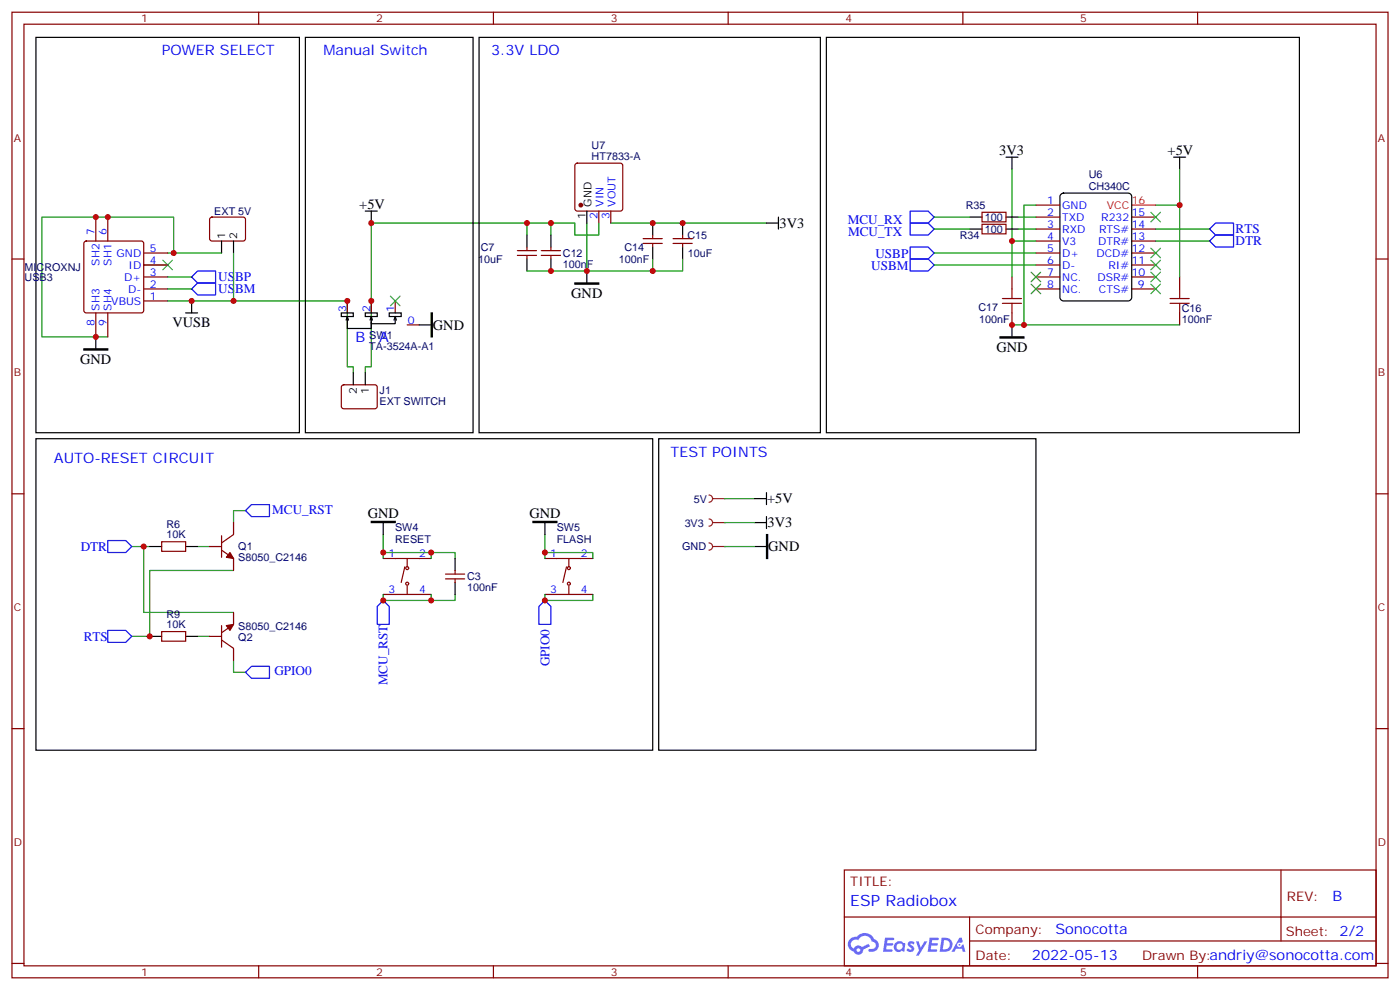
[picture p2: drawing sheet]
<svg xmlns="http://www.w3.org/2000/svg" width="412mm" height="292mm" viewBox="0 0 412 292" stroke-linecap="round" stroke-linejoin="round" font-family="sans-serif">
<g fill="none" stroke="#870000" stroke-width=".35">
<path d="M3.5 3.6h405.4v284.3h-405.4zM7.1 7.1h398.2v277.3h-398.2zM76.2 3.6v3.5M145.3 3.6v3.5M214.5 3.6v3.5M283.6 3.6v3.5M352.8 3.6v3.5M3.5 76.3h3.6M405.3 76.3h3.6M3.5 145.4h3.6M405.3 145.4h3.6M3.5 214.6h3.6"/>
<path d="M405.3 214.6h3.6M248.7 256.2h156.6v28.2h-156.6zM377.3 256.2v20.9M248.7 270h156.5M285.6 277.1h119.6M285.6 270v14.1M3.5 283.7h3.6M76.2 284.4v3.5M145.3 284.4v3.5M214.5 284.4v3.5M283.6 284.4v3.5M352.8 284.4v3.5"/>
<path d="M405.3 283.7h3.6"/>
</g>
<g fill="#5487ff">
<path d="M267.7 277.4a1.22 1.22 0 0 1 1.7 .2l-.4 .6a.47 .47 0 0 0-.3-.4 .47 .47 0 0 0-.5 .2l.1 .2a1.14 1.14 0 0 1 .8 1.8 1.14 1.14 0 0 1-1.9 0l-.2-.2 .5-.6 .7 .4a.29 .29 0 0 0 .3-.2 .29 .29 0 0 0-.2-.3 1.04 1.04 0 0 1-.6-1.7z"/>
<path d="M260.7 276.1h2.4l.3 .2-.2 .5-1.8 .1-.1 .8h1.5l.3 .4-.3 .3h-1.6l-.2 1.1 1.7 .1 .2 .3-.2 .3-2.6 .1z"/>
<path d="M273.8 276.1h2.4l.3 .2-.1 .5-1.8 .1-.2 .8h1.6l.3 .4-.4 .3h-1.6l-.1 1.1 1.7 .1 .2 .3-.2 .3-2.6 .1z"/>
<path d="M282.6 276.1h.7l.3 1.3-.6 .3a.69 .69 0 0 0-1 .3 .69 .69 0 0 0 .4 .9 .69 .69 0 0 0 .9-.6l.5-.2 .6 2.2h-.8l-.2-.9h-1.8l-.5 .9h-.8z"/>
<path d="M269.8 277.2h.8l.6 1.8 1.1-1.8h.9l-2.6 4.2h-.8l.9-1.6z"/>
<path d="M277.4 276.1l-.6 4.2h1.3a2.11 2.11 0 0 0 2.5-2.1 2.11 2.11 0 0 0-2.5-2.1zM278.1 276.8a1.39 1.39 0 0 1 1.7 1.5 1.39 1.39 0 0 1-1.8 1.2h-.3z"/>
<path d="M263.7 277.7a1.54 1.54 0 0 0-.1 2.2 1.54 1.54 0 0 0 2.2 .1l.6 .3 .3-2.3-.2-.3h-.4a1.49 1.49 0 0 0-2.4 0zM264 278.7a.94 .94 0 0 1 1.8 0 .94 .94 0 0 1-1.8 0z"/>
<path d="M250.4 276.5a2.18 2.18 0 0 0 1.1 3.7 1.44 1.44 0 0 0 1.6 .9 1.44 1.44 0 0 0 1.2-1.5l2-1-.5-.7-1.9 1a1.47 1.47 0 0 0-2.4 .4 1.39 1.39 0 0 1-.7-1.9 1.39 1.39 0 0 1 2-.5 2.12 2.12 0 0 1 2.2-1.3 2.12 2.12 0 0 1 1.9 1.7 1.14 1.14 0 0 1 1.1 1.4 1.14 1.14 0 0 1-1.7 .7 .43 .43 0 0 0-.5 .4 .43 .43 0 0 0 .4 .5 1.98 1.98 0 0 0 2.5-1.3 1.98 1.98 0 0 0-1.2-2.5 3.1 3.1 0 0 0-5.3-.7l-.9 .1zM252.3 279.8a.55 .55 0 0 1 1.1 0 .55 .55 0 0 1-1.1 0z"/>
<circle cx="282.6" cy="278.2" r=".26"/>
</g>
<g fill="none" stroke="#870000" stroke-width=".35">
<path d="M169.6 48.3l.4-.3h12.7l.5 .3 .2 .5v12.7l-.2 .5-.5 .2h-12.7l-.5-.3-.2-.4v-12.7zM24.9 71.2l.5-.2h16.2l.5 .2 .2 .5v19.7l-.2 .5-.5 .2h-16.2l-.5-.2-.2-.5v-19.7zM28.2 63.9v7.1M31.7 63.9v7.1M42.3 74.5h7.1M42.3 78h7.1M62 64.1l.4-.2 9.5 .1 .4 .6v5.9l-.7 .5-9.4-.1-.5-.6v-5.7zM152.4 75.2h5.6M152.4 73.8h5.6M155.2 72.7v1.1M155.2 75.2v1.1M159.5 75.2h5.6"/>
<path d="M159.5 73.8h5.6M162.3 72.7v1.1M162.3 75.2v1.1M176.4 62.2v3.5M179.9 62.2v3.5M189.4 71.7h5.7M189.4 70.3h5.7M192.3 69.2v1.1M192.3 71.7v1M198.3 71.7h5.6M198.3 70.3h5.6M201.1 69.2v1.1"/>
<path d="M201.1 71.7v1M289.3 62.5h7v2.8h-7zM289.3 66h7v2.9h-7zM305.2 63.9h7M305.2 67.5h7M305.2 71h7M305.2 74.5h7M305.2 78h7M305.2 60.4h7M333.4 63.9h7M333.4 67.5h7M333.4 71h7"/>
<path d="M333.4 74.5h7M333.4 78h7M28.2 92.1v7.1M31.7 92.1v7.1M42.3 81.6h7.1M42.3 85.1h7.1M42.3 88.6h7.1M102.3 88.6v3.5M109.4 88.6v3.5M116.4 88.6v3.5M119.9 95.7h3.6M298.1 81.6v3.5"/>
<path d="M298.1 92.1v3.6M305.2 81.6h7M305.2 85.1h7M333.4 81.6h7M333.4 85.1h7M347.5 81.6v3.5M347.5 92.1v3.6M100.8 113.5l.4-.2 9.5 .1 .4 .6v5.9l-.7 .5-9.4-.1-.5-.6v-5.7zM47.6 159.5h7.1v2.8h-7.1zM65.3 157.8v6.3M68.8 153.9v3.5l-3.5 2.5M61.7 160.9h3.6"/>
<path d="M65.3 162l3.5 2.5v3.5M112.9 175h14.1M112.9 164.5h14.1M119.2 166.9l-1 4.6M119.9 164.5v2.4M119.9 172.6v2.4M131.2 170.5h5.7M131.2 169.1h5.7M134.1 168v1.1M134.1 170.5v1M160.5 175h14.1M160.5 164.5h14.1"/>
<path d="M166.9 166.9l-1.1 4.6M167.6 164.5v2.4M167.6 172.6v2.4M47.6 186h7.1v2.8h-7.1zM61.7 187.4h3.6M65.3 188.5l3.5 2.4v3.6M65.3 184.2v6.4M68.8 180.3v3.6l-3.5 2.4"/>
<circle cx="119.9" cy="167.3" r=".44"/>
<circle cx="119.9" cy="171.9" r=".44"/>
<circle cx="167.6" cy="167.3" r=".44"/>
<circle cx="167.6" cy="171.9" r=".44"/>
</g>
<g fill="none" stroke="#008700" stroke-width=".35">
<path d="M298.1 49.8v21.2h7.1M347.5 49.8v10.6h-7.1M42.3 78h7.1M49.4 74.5h1.8v-10.6h-38.9v35.3h19.4M51.2 74.5h14.1M68.8 74.5v14.1h-19.4M155.2 65.7v3.5M155.2 79.8h17.7M162.3 69.2v-3.5h-52.9v42.3h-1.8v1.8M162.3 65.7h7v3.5h7.1v-3.5M172.9 65.7v14.1M179.9 65.7h45.9"/>
<path d="M192.3 76.3v3.5h-19.4M201.1 76.3v3.5h-8.8M275.2 78h30M275.2 74.5h30M275.2 67.5h10.6M275.2 63.9h10.6M298.1 71v10.6M299.9 67.5h5.3M299.9 63.9h5.3M305.2 60.4h-3.6v35.3M340.4 67.5h15.9M340.4 71h15.9"/>
<path d="M347.5 60.4v21.2M49.4 85.1h7M49.4 81.6h7M68.8 88.6h33.5v19.4h1.8v1.8M298.1 95.7h49.4M72.3 150.4h-3.5v3.5M112.9 157.4v7.1M160.5 157.4v7.1M38.8 160.9h5.3M42.3 160.9v19.4h26.5M58.2 160.9h3.5M68.8 168h-24.7v19.4h-5.3"/>
<path d="M112.9 175v1.8h14.1v-1.8M112.9 162.7h14.1v1.8M127 162.7h7.1v1.8M134.1 175v1.8h-7.1M160.5 175v1.8h14.1v-1.8M160.5 162.7h14.1v1.8M58.2 187.4h3.5M68.8 194.5v3.5h3.5"/>
</g>
<g fill="none" stroke="#000" stroke-width=".35">
<path d="M10.6 11h77.6v116.4h-77.6zM90 11h49.3v116.4h-49.3zM141.1 11h100.6v116.4h-100.6zM243.4 11h139.4v116.4h-139.4zM296.3 46.3h3.6M298.1 46.3v3.5M312.4 57.3l.9-.4h19l.9 .4 .2 .6v29.7l-.5 .8-.6 .2h-19l-.9-.5-.2-.5v-29.7zM345.7 46.3h3.5M347.5 46.3v3.5M65.3 71v3.5M68.8 71v3.5M155.2 69.2v3.5"/>
<path d="M155.2 76.3v3.5M162.3 69.2v3.5M162.3 76.3v3.5M172.9 62.2v3.5M172.9 79.8v3.5M192.3 65.7v3.5M192.3 72.7v3.6M201.1 65.7v3.5M201.1 72.7v3.6M225.8 65.7h3.5M229.3 63.9v3.6M285.8 63.9h3.5"/>
<path d="M285.8 67.5h3.5M296.3 63.9h3.6M296.3 67.5h3.6M28.2 99.2v3.5M54.7 92.1h3.5M56.4 88.6v3.5M100.5 92.1h3.6v1.1h-3.6zM102.3 93.2v3.5h7.1v-1.7M102.3 93.2l-.3 1.1M102.3 93.2l.4 1.1M107.6 92.1h3.5v1.1h-3.5zM109.4 93.2v2.1h7v-2.1"/>
<path d="M109.4 93.2l-.4 1.1M109.4 93.2l.3 1.1M114.7 92.1h3.5v1.1h-3.5zM116.4 93.2l-.3 1.1M116.4 93.2l.4 1.1M123.5 95.7h3.5M298.1 95.7v3.5M104.1 109.8v3.5M107.6 109.8v3.5M10.6 129.2h181.7v91.7h-181.7zM194 129.2h111.2v91.7h-111.2zM112.9 153.9v3.5"/>
<path d="M160.5 153.9v3.5M44.1 160.9h3.5M54.7 160.9h3.5M134.1 164.5v3.5M134.1 171.5v3.5M44.1 187.4h3.5M54.7 187.4h3.5"/>
</g>
<path d="M127 92.1h.4v7.1h-.4zM169.3 83.3h7.1v.4h-7.1zM294.6 99.2h7v.4h-7zM24.7 102.7h7v.4h-7zM109.4 153.5h7v.4h-7zM157 153.5h7v.4h-7z" fill="#000" stroke="#000" stroke-width=".35"/>
<g fill="none" stroke="#00f" stroke-width=".35">
<path d="M268.1 72.7h5.3l1.8 1.8-1.8 1.8h-5.3zM268.1 76.3h5.3l1.8 1.7-1.8 1.8h-5.3zM268.1 65.7h5.3l1.8 1.8-1.8 1.7h-5.3zM268.1 62.2h5.3l1.8 1.7-1.8 1.8h-5.3zM356.3 67.5l1.8-1.8h5.3v3.5h-5.3zM358.1 69.2h5.3v3.5h-5.3l-1.8-1.7zM56.4 85.1l1.8-1.8h5.3v3.6h-5.3zM56.4 81.6l1.8-1.8h5.3v3.5h-5.3zM31.7 159.2h5.3l1.8 1.7-1.8 1.8h-5.3zM72.3 150.4l1.8-1.8h5.3v3.5h-5.3zM112.9 176.8l1.8 1.8v5.3h-3.6v-5.3zM160.5 176.8l1.8 1.8v5.3h-3.6v-5.3z"/>
<path d="M31.7 185.6h5.3l1.8 1.8-1.8 1.8h-5.3zM72.3 198l1.8-1.8h5.3v3.5h-5.3z"/>
</g>
<g fill="#870000" stroke="#870000" stroke-width=".35">
<path d="M66.7 184.2l2.1-.3-1.1 1.7z"/>
<path d="M67.7 162.7l1.1 1.8-2.1-.4z"/>
<circle cx="171.1" cy="60.4" r=".53"/>
</g>
<path d="M333.4 60.4h7" fill="none" stroke="#f00" stroke-width=".35"/>
<g fill="none" stroke="#3c3" stroke-width=".35">
<path d="M48 76.6l2.8 2.8M50.8 76.6l-2.8 2.8M339 62.5l2.8 2.8M339 73.1l2.8 2.8M339 76.6l2.8 2.8M341.8 62.5l-2.8 2.8M341.8 73.1l-2.8 2.8M341.8 76.6l-2.8 2.8M115 87.2l2.8 2.8M117.8 87.2l-2.8 2.8M303.7 83.7l2.9 2.8M303.7 80.2l2.9 2.8"/>
<path d="M306.6 83.7l-2.9 2.8M306.6 80.2l-2.9 2.8M339 80.2l2.8 2.8M339 83.7l2.8 2.8M341.8 80.2l-2.8 2.8M341.8 83.7l-2.8 2.8"/>
</g>
<path d="M295.3 89.3h5.6M295.3 87.9h5.6M298.1 85.1v2.8M298.1 89.3v2.8M344.7 89.3h5.6M344.7 87.9h5.6M347.5 85.1v2.8M347.5 89.3v2.8" fill="none" stroke="#a10000" stroke-width=".35"/>
<path d="M208.8 145.8a1.06 1.06 0 0 1 1.1 1 1.06 1.06 0 0 1-1.1 1.1M209.9 146.8h3.5" fill="none" stroke="#8c2424" stroke-width=".35"/>
<circle cx="213.4" cy="146.8" r=".18" fill="#8c2424"/>
<path d="M208.8 152.8a1.06 1.06 0 0 1 1.1 1.1 1.06 1.06 0 0 1-1.1 1M209.9 153.9h3.5" fill="none" stroke="#8c2424" stroke-width=".35"/>
<circle cx="213.4" cy="153.9" r=".18" fill="#8c2424"/>
<path d="M107.6 62.2h3.5M109.4 62.2v3.5M222.2 153.9h3.6M222.2 146.8h3.6M225.8 145.1v3.5M225.8 152.1v3.5M222.2 160.9h3.6" fill="none" stroke="#000" stroke-width=".35"/>
<path d="M213.4 153.9h8.8M213.4 146.8h8.8" fill="none" stroke="#008700" stroke-width=".35"/>
<path d="M225.8 157.4h.3v7.1h-.3z" fill="#000" stroke="#000" stroke-width=".35"/>
<path d="M208.8 159.9a1.06 1.06 0 0 1 1.1 1 1.06 1.06 0 0 1-1.1 1.1M209.9 160.9h3.5" fill="none" stroke="#8c2424" stroke-width=".35"/>
<circle cx="213.4" cy="160.9" r=".18" fill="#8c2424"/>
<path d="M213.4 160.9h8.8" fill="none" stroke="#008700" stroke-width=".35"/>
<g fill="#c00">
<circle cx="160.5" cy="176.8" r=".88"/>
<circle cx="127" cy="176.8" r=".88"/>
<circle cx="127" cy="162.7" r=".88"/>
<circle cx="112.9" cy="162.7" r=".88"/>
<circle cx="160.5" cy="162.7" r=".88"/>
<circle cx="112.9" cy="176.8" r=".88"/>
<circle cx="42.3" cy="160.9" r=".88"/>
<circle cx="44.1" cy="187.4" r=".88"/>
<circle cx="68.8" cy="88.6" r=".88"/>
<circle cx="56.4" cy="88.6" r=".88"/>
<circle cx="28.2" cy="99.2" r=".88"/>
<circle cx="31.8" cy="63.9" r=".88"/>
<circle cx="28.2" cy="63.9" r=".88"/>
<circle cx="155.2" cy="65.7" r=".88"/>
<circle cx="192.3" cy="65.7" r=".88"/>
<circle cx="201.1" cy="65.7" r=".88"/>
<circle cx="162.3" cy="65.7" r=".88"/>
<circle cx="162.3" cy="79.8" r=".88"/>
<circle cx="172.9" cy="79.8" r=".88"/>
<circle cx="192.3" cy="79.8" r=".88"/>
<circle cx="102.3" cy="88.6" r=".88"/>
<circle cx="109.4" cy="88.6" r=".88"/>
<circle cx="51.2" cy="74.5" r=".88"/>
<circle cx="298.1" cy="71" r=".88"/>
<circle cx="298.1" cy="95.7" r=".88"/>
<circle cx="347.5" cy="60.4" r=".88"/>
<circle cx="301.6" cy="95.7" r=".88"/>
<circle cx="109.4" cy="65.7" r=".88"/>
</g>
<text font-size="4.6" fill="#00f" x="250.5" y="266.8">ESP Radiobox</text>
<g font-size="4.2" fill="#00f">
<text x="47.6" y="16.3">POWER SELECT</text>
<text x="95.2" y="16.3">Manual Switch</text>
<text x="144.6" y="16.3">3.3V LDO</text>
<text x="104.7" y="100.8">B</text>
<text x="111.7" y="100.8">A</text>
<text x="15.9" y="136.2">AUTO-RESET CIRCUIT</text>
<text x="197.6" y="134.5">TEST POINTS</text>
<text x="392.5" y="265.4">B</text>
<text x="310.9" y="275">Sonocotta</text>
<text x="304" y="282.8">2022-05-13</text>
</g>
<g font-size="4.2">
<text x="294.3" y="45.6">3V3</text>
<text x="344" y="45.6">+5V</text>
<text x="105.8" y="61.5">+5V</text>
<text x="229.6" y="67.1">3V3</text>
<text x="168.3" y="87.6">GND</text>
<text x="50.8" y="96.3">VUSB</text>
<text x="127.5" y="97.1">GND</text>
<text x="23.6" y="107.1">GND</text>
<text x="293.5" y="103.5">GND</text>
<text x="226" y="148.2">+5V</text>
<text x="108.3" y="152.4">GND</text>
<text x="155.9" y="152.4">GND</text>
<text x="226.1" y="155.3">3V3</text>
<text x="226.3" y="162.4">GND</text>
</g>
<g font-size="3.9" fill="#00f">
<text x="249.7" y="66.1">MCU_RX</text>
<text x="249.8" y="69.5">MCU_TX</text>
<text x="364" y="68.6">RTS</text>
<text x="257.9" y="75.9">USBP</text>
<text x="364" y="72.1">DTR</text>
<text x="64.3" y="82.7">USBP</text>
<text x="256.6" y="79.4">USBM</text>
<text x="64.3" y="86.2">USBM</text>
<text x="80.2" y="151.5">MCU_RST</text>
<text x="23.8" y="162.2">DTR</text>
<text x="24.7" y="188.6">RTS</text>
<text x="161.8" y="196.3" transform="rotate(-90 161.8 196.3)">GPIO0</text>
<text x="80.8" y="198.7">GPIO0</text>
<text x="114.1" y="201.8" transform="rotate(-90 114.1 201.8)">MCU_RST</text>
</g>
<g font-size="3.9" fill="#800">
<text x="250.5" y="260.8">TITLE:</text>
<text x="379.1" y="265.4">REV:</text>
<text x="287.4" y="275">Company:</text>
<text x="378.7" y="275.6">Sheet: 2/2</text>
<text x="287.4" y="282.6">Date:</text>
<text x="336.4" y="282.7">Drawn By:andriy@sonocotta.com</text>
</g>
<g font-size="3.2" fill="#800">
<text x="41.6" y="6.6">1</text>
<text x="110.8" y="6.6">2</text>
<text x="179.9" y="6.6">3</text>
<text x="249.1" y="6.6">4</text>
<text x="318.2" y="6.6">5</text>
<text x="4.1" y="41.7">A</text>
<text x="405.9" y="41.7">A</text>
<text x="4.1" y="110.8">B</text>
<text x="405.9" y="110.8">B</text>
<text x="4.1" y="180">C</text>
<text x="405.9" y="180">C</text>
<text x="4.1" y="249.1">D</text>
<text x="405.9" y="249.1">D</text>
<text x="41.6" y="287.4">1</text>
<text x="110.8" y="287.4">2</text>
<text x="179.9" y="287.4">3</text>
<text x="249.1" y="287.4">4</text>
<text x="318.2" y="287.4">5</text>
</g>
<g font-size="3.2" fill="#000080">
<text x="174.3" y="47">HT7833-A</text>
<text x="174.3" y="43.8">U7</text>
<text x="320.7" y="52.6">U6</text>
<text x="320.7" y="55.8">CH340C</text>
<text x="63.1" y="63.3">EXT 5V</text>
<text x="284.5" y="61.5">R35</text>
<text x="290.1" y="65.1">100</text>
<text x="202.5" y="70.4">C15</text>
<text x="282.7" y="70.4">R34</text>
<text x="290.1" y="68.6">100</text>
<text x="140.9" y="77.4">10uF</text>
<text x="141.6" y="73.9">C7</text>
<text x="165.8" y="75.6">C12</text>
<text x="182.3" y="77.4">100nF</text>
<text x="184" y="73.9">C14</text>
<text x="202.6" y="75.7">10uF</text>
<text x="7.3" y="79.9">MICROXNJ</text>
<text x="7.3" y="82.9">USB3</text>
<text x="165.8" y="78.8">100nF</text>
<text x="288.2" y="91.5">C17</text>
<text x="288.5" y="95">100nF</text>
<text x="348.1" y="95.1">100nF</text>
<text x="348.1" y="91.8">C16</text>
<text x="108.8" y="99.9">SW1</text>
<text x="108.8" y="103.1">TA-3524A-A1</text>
<text x="111.8" y="119.2">EXT SWITCH</text>
<text x="111.8" y="115.9">J1</text>
<text x="204.4" y="148">5V</text>
<text x="49" y="155.4">R6</text>
<text x="201.7" y="155">3V3</text>
<text x="49" y="158.5">10K</text>
<text x="70.2" y="162">Q1</text>
<text x="116.4" y="159.8">RESET</text>
<text x="116.4" y="156.4">SW4</text>
<text x="164" y="159.8">FLASH</text>
<text x="164" y="156.4">SW5</text>
<text x="70.2" y="165.2">S8050_C2146</text>
<text x="201" y="162.1">GND</text>
<text x="137.6" y="170.9">C3</text>
<text x="137.6" y="174.1">100nF</text>
<text x="49" y="184.9">10K</text>
<text x="49" y="181.8">R9</text>
<text x="70.2" y="185.6">S8050_C2146</text>
<text x="70.2" y="188.8">Q2</text>
</g>
<g font-size="3.2">
<text x="172.5" y="64.4" transform="rotate(-90 172.5 64.4)">1</text>
<text x="174.3" y="60.9" transform="rotate(-90 174.3 60.9)">GND</text>
<text x="66.3" y="70.3" transform="rotate(-90 66.3 70.3)">1</text>
<text x="69.8" y="70.3" transform="rotate(-90 69.8 70.3)">2</text>
<text x="105.1" y="116" transform="rotate(-90 105.1 116)">2</text>
<text x="108.7" y="116" transform="rotate(-90 108.7 116)">1</text>
</g>
<g font-size="3.2" fill="#00f">
<text x="176" y="64.4" transform="rotate(-90 176 64.4)">2</text>
<text x="177.8" y="60.9" transform="rotate(-90 177.8 60.9)">VIN</text>
<text x="179.6" y="64.4" transform="rotate(-90 179.6 64.4)">3</text>
<text x="181.3" y="60.9" transform="rotate(-90 181.3 60.9)">VOUT</text>
<text x="308.4" y="63.6">2</text>
<text x="308.4" y="60">1</text>
<text x="312.9" y="65">TXD</text>
<text x="312.9" y="61.5">GND</text>
<text x="324.4" y="65">R232</text>
<text x="333.4" y="63.6">15</text>
<text x="27.9" y="69.2" transform="rotate(-90 27.9 69.2)">7</text>
<text x="31.4" y="69.2" transform="rotate(-90 31.4 69.2)">6</text>
<text x="308.4" y="70.6">4</text>
<text x="308.4" y="67.1">3</text>
<text x="312.9" y="68.5">RXD</text>
<text x="323.7" y="68.5">RTS#</text>
<text x="333.4" y="67.1">14</text>
<text x="333.4" y="70.6">13</text>
<text x="34.3" y="75.6">GND</text>
<text x="44.1" y="74.2">5</text>
<text x="44.1" y="77.7">4</text>
<text x="308.4" y="77.7">6</text>
<text x="308.4" y="74.2">5</text>
<text x="312.9" y="75.6">D+</text>
<text x="312.9" y="72">V3</text>
<text x="323" y="75.6">DCD#</text>
<text x="323.5" y="72">DTR#</text>
<text x="333.4" y="74.2">12</text>
<text x="333.4" y="77.7">11</text>
<text x="29.3" y="78.3" transform="rotate(-90 29.3 78.3)">SH2</text>
<text x="32.8" y="78.3" transform="rotate(-90 32.8 78.3)">SH1</text>
<text x="36.6" y="82.6">D+</text>
<text x="37.8" y="79.1">ID</text>
<text x="44.1" y="81.2">3</text>
<text x="308.4" y="81.2">7</text>
<text x="312.9" y="82.6">NC.</text>
<text x="312.9" y="79.1">D-</text>
<text x="323.3" y="82.6">DSR#</text>
<text x="326.5" y="79.1">RI#</text>
<text x="333.4" y="81.2">10</text>
<text x="32.8" y="89.7">VBUS</text>
<text x="37.7" y="86.1">D-</text>
<text x="44.1" y="84.7">2</text>
<text x="44.1" y="88.3">1</text>
<text x="308.4" y="84.7">8</text>
<text x="312.9" y="86.1">NC.</text>
<text x="323.7" y="86.1">CTS#</text>
<text x="335.1" y="84.7">9</text>
<text x="27.9" y="95.9" transform="rotate(-90 27.9 95.9)">8</text>
<text x="29.3" y="91.4" transform="rotate(-90 29.3 91.4)">SH3</text>
<text x="31.4" y="95.9" transform="rotate(-90 31.4 95.9)">9</text>
<text x="32.8" y="91.4" transform="rotate(-90 32.8 91.4)">SH4</text>
<text x="102" y="92" transform="rotate(-90 102 92)">3</text>
<text x="109" y="92" transform="rotate(-90 109 92)">2</text>
<text x="116.1" y="92" transform="rotate(-90 116.1 92)">1</text>
<text x="120.1" y="95.3">0</text>
<text x="114.4" y="164.1">1</text>
<text x="123.5" y="164.1">2</text>
<text x="162" y="164.1">1</text>
<text x="171.1" y="164.1">2</text>
<text x="114.4" y="174.7">3</text>
<text x="123.5" y="174.7">4</text>
<text x="162" y="174.7">3</text>
<text x="171.1" y="174.7">4</text>
</g>
<g font-size="3.2" fill="#f00">
<text x="326.1" y="61.5">VCC</text>
<text x="333.4" y="60">16</text>
</g>
</svg>
